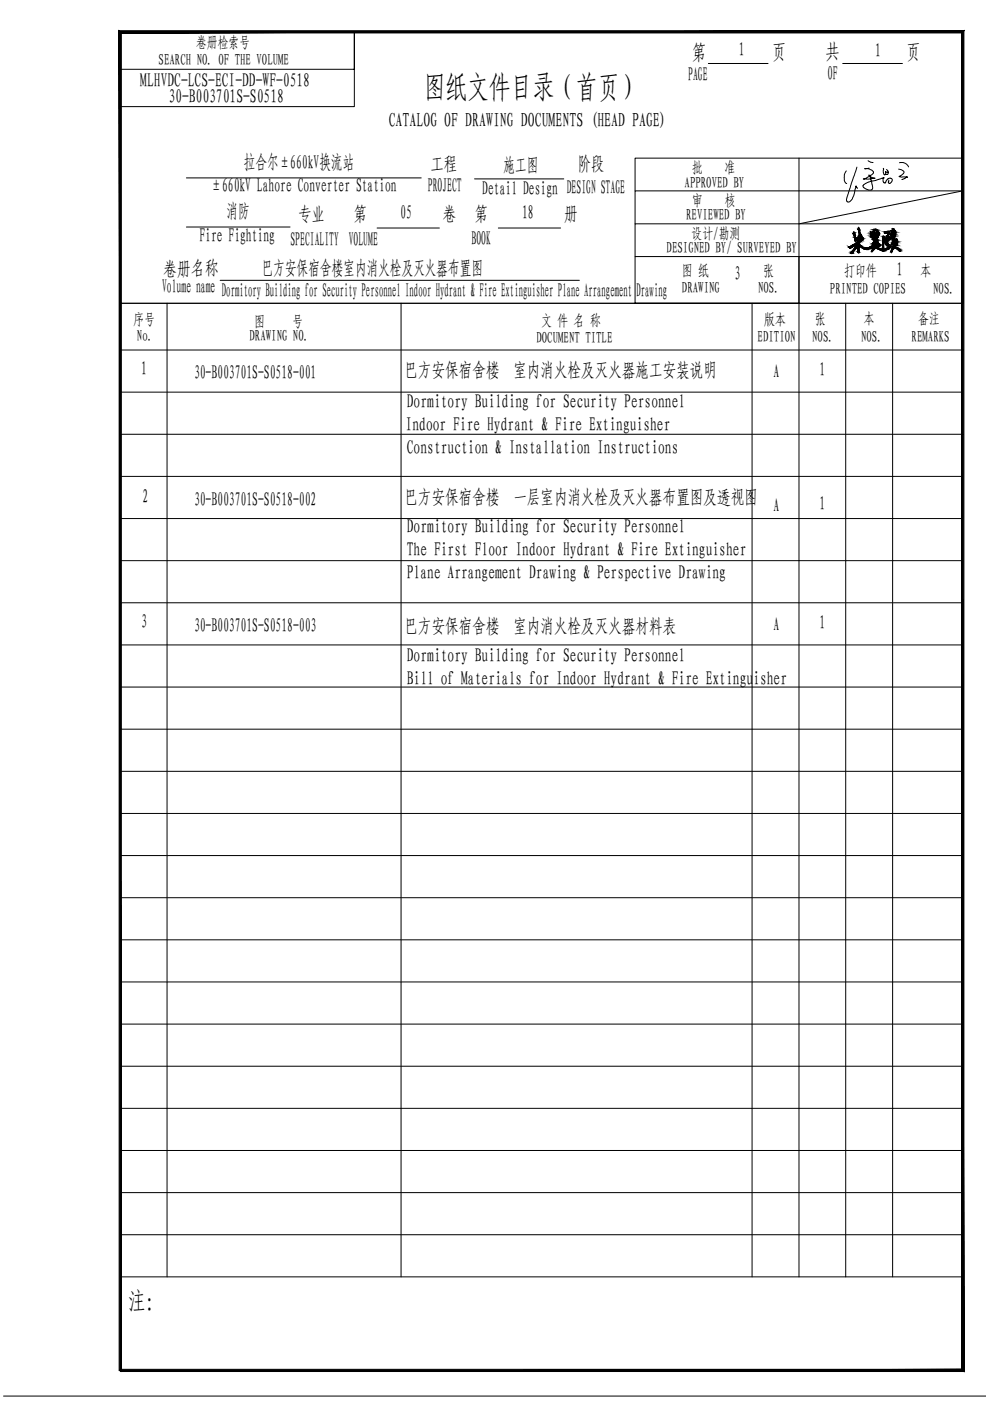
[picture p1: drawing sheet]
<svg xmlns="http://www.w3.org/2000/svg" width="210mm" height="297mm" viewBox="0 0 210 297" stroke-linecap="round" stroke-linejoin="round" font-family="sans-serif">
<!-- layer: 0 -->
<g fill="none" stroke="#000" stroke-width=".21">
<path d="M25.5 6.7h178.6v57.6h-178.6zM25.5 14.7h49.6v-8v15.9h-49.6M150.2 13.5h12.6M178.7 13.5h12.6M39.5 37.7h49.8M100.6 37.9h18.9M169.4 33.5v237.2M179.4 36.2a2.19 2.19 0 0 0 0 2.7h.1M181.7 35.4l-2.2 6.9a.51 .51 0 0 0 .4 .6 .51 .51 0 0 0 .6-.4l.5-1.1 .5-1.9 .3 .5M184.1 34.1l.5 .3 .5 .1M184.3 35.6l-.9 .2h.7l.7 .3a.57 .57 0 0 1 .4 .6 .57 .57 0 0 1-.6 .5l-1 .6-.6 .2h1.3l1.2-.2-.7-.2-.6-.5 .6 1.4 .2 1.3a.65 .65 0 0 1-.4 .6 .65 .65 0 0 1-.7-.2l-.8-.5a.58 .58 0 0 1 .5-.8l3.6-1.2h.2l-.2 .1 .2 .9a.26 .26 0 0 0 .3 .1 .26 .26 0 0 0 .1-.4l.5-.5 .5-.1a.58 .58 0 0 1 .4 .6 .58 .58 0 0 1-.5 .5h-.2a.28 .28 0 0 1-.2-.3 .28 .28 0 0 1 .2-.2v-.2M187.3 35.7v.9a.27 .27 0 0 0 .1 .4 .27 .27 0 0 0 .4-.1"/>
<path d="M187.9 35.9l.3 .3 .1 .3a.33 .33 0 0 1-.3 .5 .33 .33 0 0 1-.2-.6l.5 .1M190.5 35.9a1.01 1.01 0 0 1 1.2 .7l-.6 .6-.5 .2 1.8 .2-.2-.1-.4 .3-.6 .3M190.7 34.5a1.64 1.64 0 0 1 1.9 .9M204.1 33.5h-69.5v7M39.5 48.1h22M46.7 59.4h76.1M80 48.3h13.2M105.6 48.3h13.3M134.6 47.5v-7h69.5l-34.7 7M169.4 54.4h-34.8v9.9h34.8v-9.9h34.7v9.9h-178.6M181 49.2l.2 .1 .1 1 .2 .2 .6-.5-.2-1.4 .2-.3 .2 .3v.6l.7 1.2v.4l-.7 .6-.1 .5 .9 .6 .8 .1 1.4-.7-.4-.2 .5-.8-.5-.2 .3-.2-.1-.3-.2 .2-.2-.1-.1-1.2h.1l.2 .3 .4-.7 .6-.1 .5 .8v.4l-.5 1 .3 .1v.6l.4 .4v.2l-.6 .3 .9 .4 .2-.4v-1.6l.3-.8 .1 .2-.1 2.7 1.5-.8v.3l-.4 .4-1.3 .5-1.6-.7-.7 .7h-.2l.2-.7-.6 .2-.2-.2v.3h-.4l-.7-.2-.8-.6-.2 1.5-.2-.1v-1.2l-1 1.3-.3 .1v-.2l1-1.4-.2-.1-1 .6-.3-.2 1.6-1 .5-.6-.1-.3-.7 .7-.4-1.6zM182.7 50.4l-.1 .4-.1-.2z"/>
<path d="M185.4 50l.3-.2 .2 .1-.3 .4zM185.5 51.6v.1zM185.7 48.9l.4 .3v.4l-.3-.2-.6 .3v-.1zM186.1 51.7l.1 .3h-.3zM187.6 49.1h1l.1 .5-.4 .4v.1h.3l.1 .3v.3l-.5 .4v.5l.3 .3-.1 .3-.5-.1-.2-1 .7-.5-.1-.1-.3 .3-.3-.2 .7-1.1h-.8l-.1-.1zM189.2 48.5h.3l.4 .7v.8l-.4 .8 .2 .1 .4-.3 .2 .5-.2 1h-.3l-.1 .2 1.3 .7v.2l-.3 .1-.3-.4-.7-.3-.4 .3-.2 .5h-.3l.6-1.3v-.2h-.5l.4-1.2-.4-.2v-.7l.2-.2-.2-.6 .2-.1zM189.8 51.3l.1 .1v.1l-.2-.1zM204.1 47.5h-69.5v6.9M25.5 74.2h178.6M35.4 64.3v206.4M85 64.3v206.4M159.5 64.3v206.4"/>
<path d="M179.3 64.3v206.4M189.3 64.3v206.4M25.5 83.1h178.6M25.5 92.1h178.6M25.5 109.9h178.6M25.5 101h178.6M25.5 118.9h178.6M25.5 127.8h178.6M25.5 136.7h178.6M25.5 145.7h178.6M25.5 154.6h178.6M25.5 163.5h178.6"/>
<path d="M25.5 172.5h178.6M25.5 181.4h178.6M25.5 199.3h178.6M25.5 190.3h178.6M25.5 217.1h178.6M25.5 208.2h178.6M25.5 235h178.6M25.5 226.1h178.6M25.5 252.9h178.6M25.5 243.9h178.6M25.5 261.8h178.6M25.5 270.7h178.6"/>
<path d="M.7 296h208.3M204.1 290.6h.1"/>
</g>
<g fill="#000" stroke="#000" stroke-width=".21">
<path d="M180.5 53.6h.3zM181 49.2l.2 .1zM181.8 53.5h.3zM184.2 52.7h.4zM184.7 50.3l.2 .1zM185.4 48.6h.5zM185.7 49.4h.2zM187.1 53.2h.3zM187.2 50.1h.2zM188.2 52.1l.2 .1zM188.8 52.2l.1-.1zM189.8 52.1h.3z"/>
<path d="M190.5 53h.5v.2z"/>
<path d="M180.5 53.6l.2 .1zM180.5 53.7h.2z"/>
<path d="M180 52.4l.3 .2 .4-.2zM180 52.4l.3 .2z"/>
<path d="M180.5 53.5l.3 .1 .1-.1zM180.5 53.5l.3 .1h-.3z"/>
<path d="M181 49.3l.3 .3-.1-.3zM181 49.3l.3 .3h-.4z"/>
<path d="M180.9 49.6l.4 .3v-.3zM180.9 49.6l.4 .3h-.2z"/>
<path d="M180.6 52.1l.1 .3 .6-.3zM180 52.4l.6-.3 .1 .3z"/>
<path d="M181.1 49.9l.2 .4v-.4zM181.1 49.9l.2 .4h-.1z"/>
<path d="M181.2 50.3l.2 .1zM181.2 50.3l.2 .1h-.2z"/>
<path d="M180.7 52h.6zM180.6 52.1h.7z"/>
<path d="M181.2 50.4l.3 .1zM181.2 50.4l.3 .1z"/>
<path d="M181.1 52.7l-.2 .8 .6-.8zM181.1 52.7l-.2 .8h-.4z"/>
<path d="M181.3 52.4l.2 .3 .2-.3zM181.3 52.4l.2 .3h-.4z"/>
<path d="M181.4 52.3l.3 .1 .1-.1zM181.4 52.3l.3 .1h-.4z"/>
<path d="M181.8 53.5h.3zM181.9 53.5h.2l-.1 .1z"/>
<path d="M181.2 50.6l.2 .6 .5-.6zM181.2 50.6l.2 .6h-.1z"/>
<path d="M181.2 50.5h.8zM181.2 50.5l.7 .1z"/>
<path d="M182 48.3l.3 .3zM182 48.3l.3 .3h-.4z"/>
<path d="M181.8 53.3l.3 .2v-.2zM181.8 53.3l.3 .2h-.3z"/>
<path d="M181.8 52.4l.3 .9 .1-.9zM181.8 52.4l.3 .9h-.3z"/>
<path d="M181 51.9l1.4 .1-.2-.1zM180.7 52l.3-.1 1.4 .1z"/>
<path d="M181.5 52.1l.7 .1zM181.5 52.1l.7 .1z"/>
<path d="M181.4 52.2l.8 .1zM181.4 52.2l.8 .1z"/>
<path d="M181.8 52.3l.4 .1v-.1zM181.8 52.3l.4 .1h-.4z"/>
<path d="M181.9 48.6l.4 .3v-.3zM181.9 48.6l.4 .3h-.2z"/>
<path d="M182.1 48.9l.2 .3v-.3zM182.1 48.9l.2 .3h-.2z"/>
<path d="M182.1 49.2l.6 .8-.4-.8zM182.1 49.2l.6 .8h-.6z"/>
<path d="M181.7 51.4h.6zM181.7 51.4h.6h-.7z"/>
<path d="M181.6 51.4l.6 .5 .1-.5zM181 51.9l.6-.5 .6 .5z"/>
<path d="M181.8 51.3h.6zM181.7 51.4h.6z"/>
<path d="M181.3 52l1.2 .1zM181.3 52l1.2 .1z"/>
<path d="M182 50.6l.5 .1zM182 50.6l.5 .1z"/>
<path d="M181.5 52.1h1.1zM181.5 52.1h1.1z"/>
<path d="M182.1 50.7l.5 .1zM182.1 50.7l.5 .1z"/>
<path d="M182 50.5h.6zM182 50.5l.5 .1z"/>
<path d="M182.2 52.1l.5 .1zM182.2 52.1l.5 .1z"/>
<path d="M181.7 50.4l.9 .1 .1-.1zM181.5 50.5l.2-.1 .9 .1z"/>
<path d="M182.1 50l.9 .4-.3-.4zM181.7 50.4l.4-.4 .9 .4z"/>
<path d="M181.8 51.1l.6 .2 .3-.2zM181.8 51.1l.6 .2h-.6z"/>
<path d="M182.3 52.2l.8 .3-.4-.3zM182.3 52.2l.8 .3h-.4z"/>
<path d="M182.7 50.4l.3 .1zM182.7 50.4l.3 .1z"/>
<path d="M182.7 50.5l.3 .2v-.2zM182.7 50.5l.3 .2h-.4z"/>
<path d="M182.6 50.7l.4 .1zM182.6 50.8h.4z"/>
<path d="M182.1 50.8h.9zM182.1 50.8h.9z"/>
<path d="M182.1 50.8l.6 .3 .3-.3zM181.8 51.1l.3-.3 .6 .3z"/>
<path d="M182.7 52.5l.8 .1zM182.7 52.5l.8 .1z"/>
<path d="M182.8 52.6h1.1zM182.8 52.6h1.1z"/>
<path d="M182.9 52.6l1.2 .1zM182.9 52.6l1.2 .1z"/>
<path d="M183 52.7l1.1 .2v-.2zM183 52.7l1.1 .2z"/>
<path d="M184.6 49.1l.3 .3-.2-.3zM184.6 49.1l.3 .3h-.3z"/>
<path d="M184.7 50.3h.2zM184.7 50.3h.2z"/>
<path d="M184.1 52.6h.8zM184.1 52.6l.5 .1z"/>
<path d="M184.7 50.2h.4zM184.7 50.2l.2 .1z"/>
<path d="M184.6 49.6l.6 .1v-.1zM184.6 49.6l.6 .1h-.6z"/>
<path d="M184.6 49.4l.6 .2v-.2zM184.6 49.4l.6 .2h-.6z"/>
<path d="M184.7 50l.8 .2-.1-.2zM184.7 50l.8 .2h-.8z"/>
<path d="M185.1 50.2l.4 .1zM185.1 50.2l.4 .1z"/>
<path d="M185 51.6h.5zM185 51.6h.5z"/>
<path d="M185 51.6l.5 .1zM184.9 51.7h.6z"/>
<path d="M185.1 50.3h.5zM185.1 50.3h.5z"/>
<path d="M185 52.7l-.1 .6 .6-.6zM185 52.7l-.1 .6h-.2z"/>
<path d="M184.9 52.6h.7zM184.9 52.6l.6 .1z"/>
<path d="M185.2 48.9v.5l.5-.5zM185.2 48.9v.5h-.3z"/>
<path d="M184.6 49.8l.8 .2 .3-.2zM184.6 49.8l.8 .2h-.7z"/>
<path d="M185.4 48.6l.5 .1zM185.3 48.7h.6z"/>
<path d="M185.7 49.4l.3 .2zM185.4 49.6l.3-.2 .3 .2z"/>
<path d="M185.1 50.8l1.1 .1zM185.1 50.8l1.1 .1z"/>
<path d="M185.3 48.7l.7 .2-.1-.2zM185.3 48.7l.7 .2h-.8z"/>
<path d="M184.9 50.7l1 .1 .1-.1zM184.9 50.7l1 .1h-.8z"/>
<path d="M185.3 51.9l.6 .1 .1-.1zM185.3 51.9l.6 .1h-.7z"/>
<path d="M185.7 48.9h.4zM185.7 48.9h.4z"/>
<path d="M185.4 49.6h.7zM185.3 49.6h.8z"/>
<path d="M184.3 52.4l2 .2-.3-.2zM184.1 52.6l.2-.2 2 .2z"/>
<path d="M185.2 50.5l.8 .2v-.2zM184.9 50.7l.3-.2 .8 .2z"/>
<path d="M185.8 48.9l.5 .3-.2-.3zM185.8 48.9l.5 .3z"/>
<path d="M184.9 51.7l1.1 .2 .1-.2zM184.9 51.7l1.1 .2h-.7z"/>
<path d="M185.2 50.3l.8 .2 .1-.2zM185.2 50.3l.8 .2h-.8z"/>
<path d="M185.6 50.3h.6zM185.6 50.3h.5z"/>
<path d="M185.4 50.9l.8 .6v-.6zM185.4 50.9l.8 .6h-1.1z"/>
<path d="M185.1 51.5l1.2 .1zM185.1 51.5l1.2 .1z"/>
<path d="M184.8 52.2l1.2 .2 .2-.2zM184.3 52.4l.5-.2 1.2 .2z"/>
<path d="M186.1 49.2l.3 .2zM186.1 49.2l.3 .2h-.3z"/>
<path d="M185.5 51.6h.8zM185.5 51.6h.8z"/>
<path d="M184.1 52.6h2.3zM183.9 52.6h2.5z"/>
<path d="M185.9 49.9l.3 .4 .1-.4zM185.9 49.9l.3 .4h-.6z"/>
<path d="M185.6 51.6l.8 .1zM185.5 51.7h.9z"/>
<path d="M186.1 49.4l.3 .2v-.2zM186.1 49.4l.3 .2h-.3z"/>
<path d="M186.1 49.6h.3zM186.1 49.6h.3z"/>
<path d="M185.3 49.6l1.1 .1zM185.3 49.6l1.1 .1h-1.2z"/>
<path d="M184.6 49.7l1.8 .1zM184.6 49.7l1.8 .1z"/>
<path d="M185.7 49.8h.7zM185.7 49.8h.7z"/>
<path d="M185.8 49.8h.6zM185.8 49.8l.5 .1z"/>
<path d="M185.6 52.6l.9 .1zM185.6 52.6l.9 .1z"/>
<path d="M186.1 51.7l.4 .1zM186.1 51.7l.4 .1z"/>
<path d="M186 52.7l.7 .1zM186 52.7l.7 .1z"/>
<path d="M186.2 51.8l.4 .1zM186.2 51.8l.4 .1z"/>
<path d="M186.2 51.9l.4 .1v-.1zM186.2 51.9l.4 .1h-.4z"/>
<path d="M185.2 52l1.4 .1zM185.2 52l1.4 .1h-1.5z"/>
<path d="M185.1 52.1h1.5zM184.9 52.1h1.7z"/>
<path d="M184.9 52.1h1.7zM184.8 52.2h1.4z"/>
<path d="M187.1 51.6l.3 .8v-.8zM187.1 51.6l.3 .8h-.3z"/>
<path d="M187.1 52.4l.3 .4v-.4zM187.1 52.4l.3 .4h-.5z"/>
<path d="M186.3 52.8l1.1 .1zM186.3 52.8l1.1 .1z"/>
<path d="M187.2 50.1l.3 .1zM187.2 50.1l.3 .1z"/>
<path d="M187.2 50.2l.3 .6v-.6zM187.2 50.2l.3 .6h-.4z"/>
<path d="M187.1 50.8l.4 .6v-.6zM187.1 50.8l.4 .6h-.4z"/>
<path d="M187.1 51.4l.3 .2 .1-.2zM187.1 51.4l.3 .2h-.3z"/>
<path d="M186.5 52.9l.9 .3 .7-.3zM186.5 52.9l.9 .3z"/>
<path d="M187.7 50.6l.3 .2 .2-.2zM187.7 50.6l.3 .2z"/>
<path d="M187.8 50.5h.4zM187.8 50.5l.4 .1z"/>
<path d="M187.7 51.1l.5 .5v-.5zM187.7 51.1l.5 .5h-.3z"/>
<path d="M187.9 51.6l.6 .3-.3-.3zM187.9 51.6l.6 .3h-.6z"/>
<path d="M187.5 52.8h.7zM187.4 52.9h.7z"/>
<path d="M188.1 50l.2 .1v-.1zM188.1 50l.2 .1h-.3z"/>
<path d="M187.8 50.5h.5zM187.8 50.5h.4z"/>
<path d="M187.7 51.1h.6zM187.7 51.1h.5z"/>
<path d="M187.9 52.1h.5zM187.9 52.1h.5z"/>
<path d="M188.1 50.9l.2 .2 .2-.2zM187.7 51.1l.4-.2 .2 .2z"/>
<path d="M187.9 51.9l.5 .2 .1-.2zM187.9 51.9l.5 .2h-.5z"/>
<path d="M187.6 52.8h.9zM187.5 52.8h.7z"/>
<path d="M188.2 49.1h.4zM187.6 49.1h1z"/>
<path d="M187.6 49.1l1 .3v-.3zM187.6 49.1l1 .3h-1.1z"/>
<path d="M188 50.1l.7 .3-.1-.3zM188 50.1l.7 .3h-.8z"/>
<path d="M187.5 49.4l1.1 .1v-.1zM187.5 49.4l1.1 .1h-1z"/>
<path d="M188.4 49.5l.3 .1zM188.4 49.5l.3 .1z"/>
<path d="M188.3 49.6v.4l.4-.4zM188.3 49.6v.4h-.2z"/>
<path d="M188.4 50.6l.3 .1zM188.3 50.7h.4z"/>
<path d="M188.3 50.7l.2 .2 .2-.2zM188.3 50.7l.2 .2h-.4z"/>
<path d="M187.9 50.4l.8 .1zM187.9 50.4l.8 .1z"/>
<path d="M188.3 50.5h.4zM188.3 50.5h.4z"/>
<path d="M188.3 50.5h.4zM188.3 50.5l.4 .1z"/>
<path d="M188.4 52.4l.1 .4 .4-.4zM187.6 52.8l.8-.4 .1 .4z"/>
<path d="M188.8 52.2l.1 .2v-.2zM188.4 52.4l.4-.2 .1 .2z"/>
<path d="M189 52.9l.1 .5 .2-.5zM189 52.9l.1 .5h-.3z"/>
<path d="M189.2 48.5l.5 .4-.2-.4zM189.2 48.5l.5 .4h-.6z"/>
<path d="M189.3 50.8l.4 .1zM189.3 50.8l.4 .1z"/>
<path d="M189.3 50.7l.2 .1 .1-.1zM189.3 50.7l.2 .1h-.2z"/>
<path d="M188.9 50.5l.7 .2v-.2zM188.9 50.5l.7 .2z"/>
<path d="M189.2 52.6l.1 .3 .3-.3zM189.2 52.6l.1 .3h-.3z"/>
<path d="M189.1 48.9l.7 .1-.1-.1zM188.9 49l.2-.1 .7 .1z"/>
<path d="M189.2 51.4l.7 .1zM189.2 51.4l.7 .1z"/>
<path d="M189.3 52.3l.6 .1zM189.3 52.3l.6 .1h-.6z"/>
<path d="M189.2 52.6h.5zM189.2 52.6h.4z"/>
<path d="M189.2 51.4h.6zM189.2 51.4h.5z"/>
<path d="M188.9 49l1 .2-.1-.2zM188.9 49l1 .2h-.8z"/>
<path d="M189.2 51.3h.6zM189.2 51.3l.6 .1z"/>
<path d="M189.4 52.1l.3 .2 .1-.2zM189.4 52.1l.3 .2h-.4z"/>
<path d="M188.9 50l.7 .5 .3-.5zM188.9 50l.7 .5h-.7z"/>
<path d="M189.3 52.4l.9 .1zM189.3 52.4l.9 .1z"/>
<path d="M189.1 49.6l.8 .2v-.2zM188.9 49.8l.2-.2 .8 .2z"/>
<path d="M188.9 49.8l1 .2v-.2zM188.9 49.8l1 .2h-1z"/>
<path d="M189.1 49.2l.8 .1zM189.1 49.2l.8 .1z"/>
<path d="M189.1 49.3l.8 .3v-.3zM189.1 49.3l.8 .3h-.8z"/>
<path d="M190 50.6l.2 .2zM190 50.6l.2 .2h-.4z"/>
<path d="M189.4 51.9l.7 .2 .1-.2zM189.4 51.9l.7 .2h-.7z"/>
<path d="M189.8 50.8l.4 .1zM189.8 50.8l.4 .1h-.5z"/>
<path d="M189.3 50.9l1 .2-.1-.2zM189.3 50.9l1 .2h-1.1z"/>
<path d="M189.2 51.5l1 .1zM189.2 51.5l1 .1z"/>
<path d="M189.1 51.6l1.1 .3v-.3zM189.1 51.6l1.1 .3h-1.3z"/>
<path d="M189.2 52.5l1.1 .1zM189.2 52.5l1.1 .1z"/>
<path d="M189.2 51.1l1.1 .2v-.2zM189.2 51.1l1.1 .2h-1.1z"/>
<path d="M189.8 51.3l.5 .1zM189.8 51.3l.5 .1z"/>
<path d="M189.9 51.4h.4zM189.9 51.4h.4z"/>
<path d="M189.9 51.4h.4zM189.9 51.4l.3 .1z"/>
<path d="M189.7 52.6h.7zM189.7 52.6h.7z"/>
<path d="M189.9 52.6l.9 .3-.4-.3zM189.9 52.6l.9 .3h-.4z"/>
<path d="M190.5 53l.2 .2h.3zM190.7 53.2h.3z"/>
<path d="M190.4 52.9l.6 .1zM190.4 52.9l.6 .1z"/>
<path d="M25.5 290.3v.5l178.4-.5zM25.5 290.8l178.4-.5 .5 .5zM203.9 7v283.3l.5 .5zM203.9 7l.5-.5v284.3zM25.7 7h178.2l.5-.5zM25.3 6.5h179.1l-178.7 .5zM25.3 6.5l.4 284.1v-283.6zM25.3 6.5l.4 284.1h-.4z"/>
</g>
<text font-size="6.6" x="89.9" y="20.8">图纸文件目录（首页）</text>
<text font-size="5.5" x="27.2" y="277.7">注：</text>
<g font-size="4.4">
<text x="146.7" y="12.7">第</text>
<text x="163.6" y="12.5">页</text>
<text x="175" y="12.5">共</text>
<text x="192.1" y="12.5">页</text>
</g>
<text font-size="4.2" x="82.4" y="26.9">CATALOG OF DRAWING DOCUMENTS (HEAD PAGE)</text>
<g font-size="4.1">
<text x="156.6" y="11.9">1</text>
<text x="185.5" y="12">1</text>
<text x="145.9" y="17.2">PAGE</text>
<text x="175.5" y="17.1">OF</text>
<text x="29.7" y="18.4">MLHVDC-LCS-ECI-DD-WF-0518</text>
<text x="35.7" y="21.9">30-B003701S-S0518</text>
<text x="51.7" y="35.9">拉合尔±660kV换流站</text>
<text x="44.6" y="40.8">±660kV Lahore Converter Station</text>
<text x="90.7" y="40.7">PROJECT</text>
<text x="91.3" y="36.2">工程</text>
<text x="102.3" y="41.4">Detail Design DESIGN STAGE</text>
<text x="106.8" y="36.5">施工图</text>
<text x="122.4" y="36.2">阶段</text>
<text x="48" y="46.3">消防</text>
<text x="63.2" y="46.8">专业</text>
<text x="74.9" y="46.8">第</text>
<text x="84.9" y="46.5">05</text>
<text x="93.9" y="46.9">卷</text>
<text x="100.6" y="46.9">第</text>
<text x="110.7" y="46.5">18</text>
<text x="119.6" y="46.9">册</text>
<text x="42.3" y="51.2">Fire Fighting</text>
<text x="61.6" y="52.2">SPECIALITY VOLUME</text>
<text x="100" y="51.9">BOOK</text>
<text x="34.7" y="58.4">卷册名称</text>
<text x="55.5" y="58.3">巴方安保宿舍楼室内消火栓及灭火器布置图</text>
<text x="155.7" y="59.3">3</text>
<text x="190.1" y="58.5">1</text>
<text x="34.4" y="62.1">Volume name Dormitory Building for Security Personnel Indoor Hydrant &amp; Fire Extinguisher Plane Arrangement Drawing</text>
<text x="29.9" y="79.5">1</text>
<text x="41.1" y="80.4">30-B003701S-S0518-001</text>
<text x="85.8" y="80">巴方安保宿舍楼 室内消火栓及灭火器施工安装说明</text>
<text x="164" y="80.2">A</text>
<text x="173.8" y="79.8">1</text>
<text x="86.3" y="86.4">Dormitory Building for Security Personnel</text>
<text x="86" y="91.4">Indoor Fire Hydrant &amp; Fire Extinguisher</text>
<text x="86.3" y="96.4">Construction &amp; Installation Instructions</text>
<text x="30.2" y="106.7">2</text>
<text x="41.1" y="107.2">30-B003701S-S0518-002</text>
<text x="85.8" y="106.8">巴方安保宿舍楼 一层室内消火栓及灭火器布置图及透视图</text>
<text x="86.3" y="112.9">Dormitory Building for Security Personnel</text>
<text x="164" y="108.5">A</text>
<text x="173.8" y="108">1</text>
<text x="86.3" y="117.9">The First Floor Indoor Hydrant &amp; Fire Extinguisher</text>
<text x="86.3" y="122.8">Plane Arrangement Drawing &amp; Perspective Drawing</text>
<text x="29.9" y="133.2">3</text>
<text x="41.1" y="133.9">30-B003701S-S0518-003</text>
<text x="85.8" y="134.2">巴方安保宿舍楼 室内消火栓及灭火器材料表</text>
<text x="164" y="133.8">A</text>
<text x="173.8" y="133.3">1</text>
<text x="86.3" y="140.3">Dormitory Building for Security Personnel</text>
<text x="86.3" y="145.2">Bill of Materials for Indoor Hydrant &amp; Fire Extinguisher</text>
</g>
<g font-size="3.3">
<text x="41.6" y="10.2">卷册检索号</text>
<text x="33.6" y="13.9">SEARCH NO. OF THE VOLUME</text>
<text x="145.1" y="39.8">APPROVED BY</text>
<text x="146.7" y="36.6">批</text>
<text x="153.6" y="36.6">准</text>
<text x="145.5" y="46.7">REVIEWED BY</text>
<text x="146.8" y="43.7">审</text>
<text x="153.7" y="43.7">核</text>
<text x="141.3" y="53.6">DESIGNED BY/ SURVEYED BY</text>
<text x="146.6" y="50.6">设计/勘测</text>
<text x="144.6" y="58.6">图 纸</text>
<text x="161.8" y="58.6">张</text>
<text x="179" y="58.4">打印件</text>
<text x="195.1" y="58.4">本</text>
<text x="144.6" y="62.1">DRAWING</text>
<text x="160.7" y="62.1">NOS.</text>
<text x="176" y="62.3">PRINTED COPIES</text>
<text x="197.9" y="62.3">NOS.</text>
<text x="28.3" y="68.8">序号</text>
<text x="53.9" y="69.3">图</text>
<text x="62" y="69.3">号</text>
<text x="114.8" y="69">文 件 名 称</text>
<text x="162" y="68.9">版本</text>
<text x="172.7" y="68.7">张</text>
<text x="183.1" y="68.7">本</text>
<text x="194.7" y="68.7">备注</text>
<text x="29" y="72.3">No.</text>
<text x="52.9" y="72.2">DRAWING NO.</text>
<text x="113.7" y="72.6">DOCUMENT TITLE</text>
<text x="160.6" y="72.4">EDITION</text>
<text x="172.2" y="72.4">NOS.</text>
<text x="182.6" y="72.4">NOS.</text>
<text x="193.3" y="72.4">REMARKS</text>
</g>
</svg>
